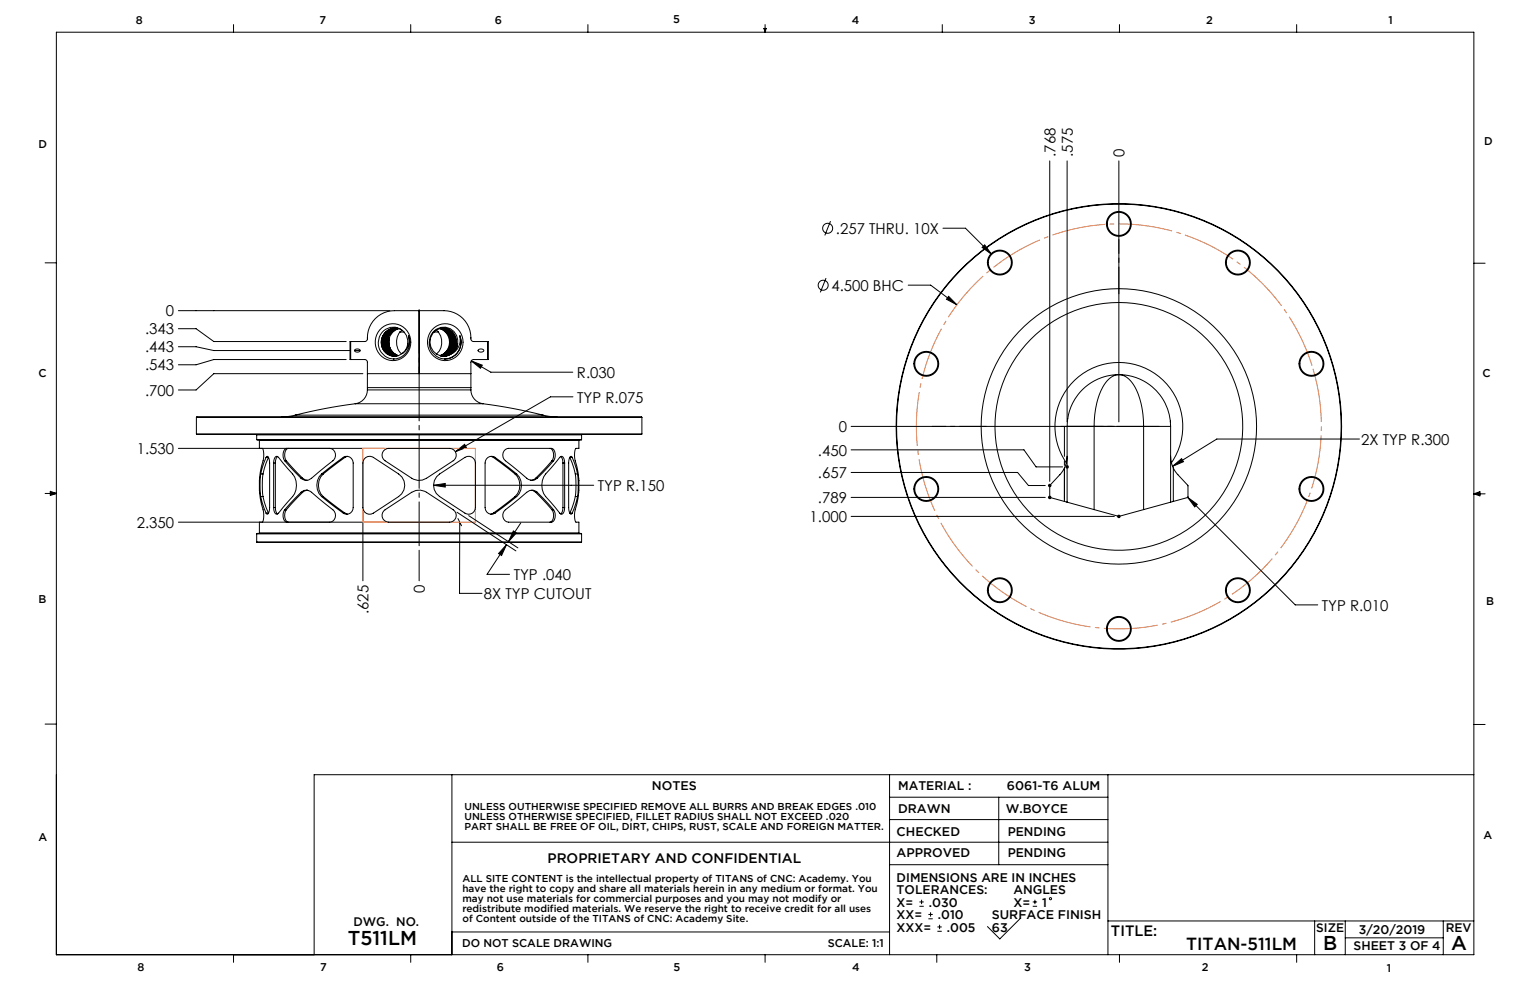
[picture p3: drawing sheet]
<svg xmlns="http://www.w3.org/2000/svg" width="432mm" height="279mm" viewBox="0 0 432 279" stroke-linecap="round" stroke-linejoin="round" font-family="sans-serif">
<g fill="none" stroke="#000" stroke-width=".28">
<path d="M15.9 9.1h400.1v260.3h-400.1zM65.9 6.9v2.2M115.9 6.9v2.2M165.9 6.9v2.2M215.6 8h.6l-.3 1.1zM215.7 8l.2 1.1M215.9 6.9v2.2M216 8l-.1 1.1M265.9 6.9v2.2M315.9 6.9v2.2M365.9 6.9v2.2M296.3 45.4v90.5"/>
<path d="M301.2 45.4v73.7M315.8 45.4v73.7M12.7 74.2h3.2M233.1 78.5l-1.6 4M234.4 62.4l-1.6 4M266.1 64.4h6.4l7.4 7.4M277.2 69.8l.7-.7 2 2.7zM416 74.3h3.1M50.3 97.9h5l5 1h38.5M50.3 87.7h59.7M50.3 92.8h5l5 3.6h37.4M99 96.4h-.2v5.1h.2"/>
<path d="M99 96.4v5.1M100 98.9h1.7M100.1 98.7a.87 .87 0 0 1 1.5 .4 .87 .87 0 0 1-.8 .3 .87 .87 0 0 1-.7-.6zM107.2 93.1a5.1 5.1 0 0 1 8.1 .9 5.1 5.1 0 0 1-3 7.6 5.2 5.2 0 0 1-5.7-2.4 5.2 5.2 0 0 1 .6-6.1zM108.3 93.3a4.1 4.1 0 0 1 5.8 .5 4.1 4.1 0 0 1-.4 5.9 4.3 4.3 0 0 0 1.6-4.9 4.5 4.5 0 0 1-2.4 6.1 4.5 4.5 0 0 1-6-2.8 4.6 4.6 0 0 1 1.4-4.8zM111.5 92.6a4 4 0 0 0-3.9 3.9 4 4 0 0 0 3.7 4.1M111.7 92.6a4 4 0 0 0-3.7 3.9 4 4 0 0 0 3.5 4M111.9 93a4 4 0 0 0-2.3 3.8 4 4 0 0 0 2.7 3.6M111.9 92.6a4 4 0 0 0-3.9 3.8 4 4 0 0 0 3.4 4.1M111.9 92.6a4 4 0 0 0-3.4 3.9 4 4 0 0 0 3.3 4 4 4 0 0 1-3-4.1 4 4 0 0 1 3.3-3.7M112.1 92.6a4 4 0 0 0-3.7 3.8 4 4 0 0 0 3.2 4.1M112.2 92.7a4 4 0 0 0-3.3 3.8 4 4 0 0 0 3 3.9"/>
<path d="M112.2 92.7a4 4 0 0 0-3 3.8 4 4 0 0 0 2.9 3.9M112.4 92.7a4 4 0 0 0-3.1 3.8 4 4 0 0 0 2.9 3.9M112.4 92.8l-.5 .2M112.5 92.7l-.6 .3M112.8 93.7h1.2M113.1 92.9a3.9 3.9 0 0 0-5.5 3.3 3.9 3.9 0 0 0 4.9 4.1l1.2-.6M113.5 93.2a4.4 4.4 0 0 0-.1 6.6M118.2 87.7h.2M118.2 87.7h-6.9a7.9 7.9 0 0 0-7.7 8.4l-.7 .3h-3.9M118.2 87.7v17.8M118.4 87.7h6.9a7.9 7.9 0 0 1 7.7 8.4l.7 .3h3.9M118.4 87.7v17.8"/>
<path d="M121.9 93.1a5.1 5.1 0 0 1 8.1 .9 5.1 5.1 0 0 1-2.9 7.6 5.2 5.2 0 0 1-5.7-2.4 5.2 5.2 0 0 1 .5-6.1zM122.6 93.7h1.2M123.1 93.2l.6 .5M123.7 93.7a4.6 4.6 0 0 1-.5 6.2M124 92.7a4 4 0 0 1 2.9 3.8 4 4 0 0 1-2.7 3.9M124.2 92.7a4 4 0 0 1 3 3.8 4 4 0 0 1-2.9 3.9M124.2 92.7a4 4 0 0 1 2.9 3.8 4 4 0 0 1-2.9 3.9M124.4 92.7a4 4 0 0 1 3.1 3.9 4 4 0 0 1-3.1 3.8M124.6 92.6a4 4 0 0 1 3.7 3.9 4 4 0 0 1-3.5 4M124.7 92.6a3.9 3.9 0 0 1 3.7 3.9 3.9 3.9 0 0 1-3.6 4M124.8 92.6a4 4 0 0 1 3.2 4.1 4 4 0 0 1-3.5 3.8M125 92.6a4 4 0 0 1 3.8 4 4 4 0 0 1-3.8 3.9 3.9 3.9 0 0 0 3.8-4.3 3.9 3.9 0 0 0-4.6-3.5 4 4 0 0 0-2.4 5.6 4 4 0 0 0 6 1.4"/>
<path d="M129.2 97a4 4 0 0 1-1.4 2.7M129.2 97a4 4 0 0 1-4 3.6M129.8 94.8a4.5 4.5 0 0 1-2 4.9M129.8 94.8a4.6 4.6 0 0 1-2 6 4.6 4.6 0 0 1-6.1-1.7 4.6 4.6 0 0 1 1.5-6.2 4 4 0 0 1 4.3 .1 4 4 0 0 1 1.7 4M129.8 94.8a4.8 4.8 0 0 1-4.4 6.5M135 98.7a.87 .87 0 0 1 1.5 .4 .87 .87 0 0 1-.9 .3 .87 .87 0 0 1-.6-.6zM137.6 96.4h.2v5.1h-.2M137.6 96.4v5.1M256.3 80.5h6.4l7.4 5.5M267.7 83.6l2.4 2.4-3-1.5zM55.4 117.8h125.8M55.4 117.8v4.7"/>
<path d="M83.3 117.2l-3.9 .4M83.3 117.2h70M97.7 101.5h-37.4l-5 1.5h-5M99 101.5h3.9l.5 .1 .3 .6v3.3M100.2 113.9a142.2 142.2 0 0 0-16.9 3.3M100.2 113.9h36.1M102.4 105.5h-42.1l-5 4.6h-5M103.7 110a3.9 3.9 0 0 1-3.5 3.9M103.7 105.5v3.9h29.2v-3.9M103.7 110h29.2M103.7 105.5h14.5M103.7 109.4v.6"/>
<path d="M111 101.3h.2M112.4 100.4a3.9 3.9 0 0 1-2.5-5.2 4 4 0 0 0 2.6 5.2M118.2 105.5h.2M118.4 105.5h14.5M124.4 100.4a4 4 0 0 0 3.2-3.8 4 4 0 0 0-3.1-3.9 3.9 3.9 0 0 1 3.4 3.8 3.9 3.9 0 0 1-3.3 4M132.9 110a3.9 3.9 0 0 0 3.4 3.9M132.9 109.4v.6M133 101.9l5.5 3.1h23.2M133 101.9l3.1 1.2-.5 .8zM136.3 113.9a142.2 142.2 0 0 1 17 3.3M137.6 101.5h-3.9a.76 .76 0 0 0-.8 .7v3.3M153.3 117.2l3.9 .4"/>
<path d="M161.7 112h-6.3l-26.9 15.5M181.2 117.8v4.7M315.8 105.7h.1M315.8 105.7a5.8 5.8 0 0 1 4.8 4 23.9 23.9 0 0 1 2.2 10.6M315.8 105.7a6.4 6.4 0 0 0-5.1 4.5 24.4 24.4 0 0 0-1.9 10.1M315.8 105.7a14.6 14.6 0 0 1 14.6 14.6M315.8 105.7a14.6 14.6 0 0 0-14.6 14.6M330.3 118.8v.2M12.7 139.3h3.2M14.2 139l1.7 .3M14.2 138.7l1.7 .6-1.7 .5zM15.9 139.3l-1.7 .2"/>
<path d="M50.3 126.5h58.1M55.4 122.5h125.8M72.3 122.6l.1 .1M72.4 124.1h91.7M72.4 122.7h91.7M72.4 122.7v1.4M73.1 124.2l.1 .1M73.2 124.3v2.2h.8a5.1 5.1 0 0 1 .2 3.5l-.8 3.3-.2 2.3 .2 5 .8 3.3a4.8 4.8 0 0 1-.2 3.5h-.8v3M73.2 124.3h90.2M73.6 133.8l-.2 3.1 .2 3.2M73.6 133.8h.6M74.2 133.8l-.2 3.2 .2 3.1"/>
<path d="M75.1 129.1l.4-.3a2.25 2.25 0 0 1 .6 1.9v13.1a1.26 1.26 0 0 1-.7 1.3l-.3-.3M75.1 129.1l-1.5 4.7M75.1 129.1h.7l-1.6 4.7M77.2 130.7a1.76 1.76 0 0 1 1-1.9l3 3.4a5.8 5.8 0 0 1 0 9.5l-2.6 3.1-.6 .3a1.91 1.91 0 0 1-.8-1.9M77.2 130.7v12.5M77.2 130.7h.5M77.7 130.7v12.5M78.4 128.9a1.98 1.98 0 0 0-.7 1.8M80.3 130a2.36 2.36 0 0 1 .6-3.5h12.2a1.97 1.97 0 0 1 1.5 1.5 1.97 1.97 0 0 1-.7 2l-6 5a2.05 2.05 0 0 1-2.9 0M80.3 130l4.7 5M80.3 130h.5M80.8 130l4.6 5"/>
<path d="M81.4 126.5a2.24 2.24 0 0 0-.8 3.3l.2 .2M85 138.9l-4.7 5M85 138.9a2.07 2.07 0 0 1 2.9 0l6 5a1.96 1.96 0 0 1 .8 2 1.96 1.96 0 0 1-1.6 1.5h-12.2a2.24 2.24 0 0 1-.7-3.3l.1-.2M85 138.9h.4M85 135h.4M85.4 135l1.2 .5M85.4 138.9l-4.6 5M86.6 138.4h.3M86.7 138.3l-1.3 .6M90.8 133.8a4.4 4.4 0 0 0 0 6.3M90.8 133.8h.4M91.2 133.8a4.4 4.4 0 0 0 0 6.3"/>
<path d="M96.9 129.1a1.81 1.81 0 0 1 2.8 1.6v12.5a1.81 1.81 0 0 1-2.8 1.6M96.9 129.1l-6.1 4.7M96.9 129.1h.5M97.4 129.1l-6.2 4.7M98.1 128.8l-.7 .3M102.8 129.5a1.9 1.9 0 0 1 2.6-.4l7.1 4.7a3.8 3.8 0 0 1 0 6.3l-7.1 4.7a1.91 1.91 0 0 1-3-1.6v-12.5zM108.2 127.3l.5-.5 1-.3h17.2a1.9 1.9 0 0 1 1.8 1.4 1.9 1.9 0 0 1-.8 2.1l-7.5 5a3.8 3.8 0 0 1-4.2 0l-7.5-5a1.9 1.9 0 0 1-.5-2.7zM122.4 137h45.2M122.4 137l3.3-.6v1.1zM123.2 134.5l.9-.7 7.1-4.7a1.91 1.91 0 0 1 3 1.6v12.5a1.9 1.9 0 0 1-3 1.6l-7.1-4.7a3.8 3.8 0 0 1-.9-5.6zM128.5 127.5l2.6-2.1 .5 .9zM138.5 128.8l.7 .3"/>
<path d="M139.2 129.1l6.2 4.7M139.2 129.1h.5M139.7 129.1l6.1 4.7M139.7 129.1a1.8 1.8 0 0 0-1.9-.1 1.8 1.8 0 0 0-.9 1.7v12.5a1.82 1.82 0 0 0 2.8 1.6M145.4 133.8a4.4 4.4 0 0 1 0 6.3M145.4 133.8h.4M145.8 133.8a4.4 4.4 0 0 1 0 6.3M149.7 135.5h.2M149.9 138.4l1.3 .5M151.2 135l-1.3 .6M151.2 138.9l4.6 5M151.2 138.9h.4"/>
<path d="M151.2 135h.4M151.6 138.9a2.05 2.05 0 0 0-2.9 0l-6.1 5a1.97 1.97 0 0 0-.7 2 1.97 1.97 0 0 0 1.6 1.5h12.2a2.36 2.36 0 0 0 .5-3.5M151.6 138.9l4.6 5M155.2 126.5a2.37 2.37 0 0 1 .6 3.5M155.8 130l-4.6 5M155.8 130h.4M156.2 130l-4.6 5M156.2 130l.2-.2a2.78 2.78 0 0 0-.4-3.1l-12.5-.2a1.96 1.96 0 0 0-1.6 1.5 1.96 1.96 0 0 0 .7 2l6.1 5a2.07 2.07 0 0 0 2.9 0M158.3 128.9l.4 .6 .2 1.2M158.9 130.7v12.5M158.9 130.7h.5M159.4 130.7v-.1a1.42 1.42 0 0 0-1.1-1.8l-2.9 3.4a5.8 5.8 0 0 0 0 9.5l3 3.4a1.47 1.47 0 0 0 1-1.9"/>
<path d="M159.4 130.7v12.5M161.5 129.1l1.5 4.7M161.5 129.1l-.3-.3a1.58 1.58 0 0 0-.7 1.9v12.6a1.53 1.53 0 0 0 .8 1.8l.2-.3M161.5 129.1h-.7l1.6 4.7M162.4 133.8l.2 3.1-.2 3.2M162.4 133.8h.6M163 133.8l.2 3.2-.2 3.1M163.4 124.3v2.2h-.8a4.8 4.8 0 0 0-.3 3.5l.8 3.3 .3 2.3a24.9 24.9 0 0 1-1.2 9v1.2l.2 1.5 1 .1v3M163.5 124.2l-.1 .1M164.1 122.7v1.4M164.3 122.6l-.2 .1M240.2 127h48.8l3.4 4.8h7.5"/>
<path d="M240.2 133.3h47l3.1 3.7h4.7M295.8 137h1M295.9 136.7l.7 .7M296.3 136.5v4.4M296.6 136.7l-.7 .7M300.4 132.1l-.9 1.4-3.2 3.6M300.4 132.1v9.4M300.7 131.8h1M300.8 131.4l.7 .7M300.9 130.6a18 18 0 0 1 14.9-28.3 18 18 0 0 1 14.8 28.3M301.2 120.3h7.6M301.2 128.8l-.2 1.4-.6 1.9"/>
<path d="M301.2 120.3v21.4M301.5 131.4l-.7 .7M308.8 120.3v23.5M322.8 120.3h7.6M322.8 120.3h-82.6M322.8 120.3v23.5M330.4 128.8l.2 1.9 .5 1.4M330.4 120.3v21.4M330.9 131.6l2.6-2.2 .5 .9zM331.1 132.1l.9 1.4 3.3 3.6-.1 3.3-4.1 1.1M331.1 132.1v9.4M383.7 123.9h-40.3l-12.5 7.7"/>
<path d="M416 139.4h3.1M416 139.4l1.7-.6v1.1zM416 139.4l1.7 .2M417.7 139.1l-1.7 .3M50.3 147.4h58.1M72.4 150.7h91.7M72.4 153h91.7M72.4 150.7v2.3M73.2 150.4l-.1 .1M73.2 150.4h90.2M73.6 140.1l1.5 4.7M73.6 140.1h.6"/>
<path d="M74.2 140.1l1.6 4.7h-.7M77.2 143.2h.5M77.7 143.2l.2 1.2 .4 .7M80.3 143.9h.5M80.8 143.9a2.37 2.37 0 0 0 .6 3.5M90.8 140.1l6.1 4.7M90.8 140.1h.4M91.2 140.1l6.2 4.7M96.9 144.8h.5M97.4 144.8l.7 .3M102.4 144.5v19.4M108.4 144.1l7.8-5.2a3.8 3.8 0 0 1 4.2 0l7.5 5a1.9 1.9 0 0 1 .8 2.1 1.9 1.9 0 0 1-1.8 1.4h-17.2a1.91 1.91 0 0 1-1.7-1.2 1.91 1.91 0 0 1 .4-2.1z"/>
<path d="M118.3 155.3v8.6M129 144.6l16.6 10.9M129.2 146.4l1.1 2M129.7 147.4v20.1h6.3M132.3 145.5l13.9 9.1M139.2 144.8l-.7 .3M139.2 144.8h.5M142.9 153.7l-5.4 8.4h6.3M142.9 153.7l-1.3 3.1-.9-.6zM144.9 149.8l.8 .6-2.2 2.5zM145.4 140.1l-6.2 4.7M145.4 140.1h.4"/>
<path d="M145.8 140.1l-6.1 4.7M147 147.6l-3.5 5.3M155.8 143.9l.1 .2a2.79 2.79 0 0 1-.3 3.2l-.4 .1M155.8 143.9h.4M158.9 143.2v.1a1.93 1.93 0 0 1-.7 1.7M158.9 143.2h.5M162.4 140.1l-1.6 4.7h.7M162.4 140.1h.6M163 140.1l-1.5 4.7M163.4 150.4l.1 .1M164.1 150.7v2.3M240.2 140.4h54.8"/>
<path d="M240.2 145.7h74.3M295.8 140.4h1M295.9 140l.7 .7M296.3 140.2l.1 .2 4 1.1M296.6 140l-.7 .7M300.4 141.5l.8 .2M301.2 141.7l7.6 2.1M308.8 143.8l7 1.9 7-1.9M315.3 145.7h1M315.4 145.4l.7 .7M315.8 145.2v1M316.1 145.4l-.7 .7"/>
<path d="M330.4 141.7l-7.6 2.1M331.1 141.5l-.7 .2M335.2 140.4l30.3 30.3h6.4M335.2 140.4l2.7 1.9-.7 .8zM12.7 204.4h3.2M127.5 218.6v50.8M251.1 218.6v50.8M312.7 218.6v50.8M416 204.5h3.1M416 218.6h-327.3v50.8M127.5 237.7h185.2M251.1 231.3h61.6"/>
<path d="M251.1 225h61.6M281.9 225v19M251.1 244h61.6M259.5 255.8h1.2M259.5 254.6h1.2M260.1 253.9v1.3M262 259.3h1.2M262 258.1h1.2M262.6 257.5v1.2M288 259.1l-5.8 5.9-3.5-3.5M291.5 255.8h1.2M291.5 254.6h1.2"/>
<path d="M292.1 253.9v1.3M312.7 259.9h103.3M371 259.9v9.5M379.7 259.9v9.5M407.3 259.9v9.5M65.9 269.4v2.2M115.9 269.4v2.2M127.5 263h123.6M165.9 269.4v2.2M215.9 269.4v2.2M264.4 269.4v2.2M264.6 262.8h1.2"/>
<path d="M264.6 261.6h1.2M265.2 261v1.2M315.9 269.4v2.2M365.9 269.4v2.2M379.7 264.7h27.6"/>
<circle cx="233.6" cy="64.4" r="1.41"/>
<circle cx="282.2" cy="74.1" r="3.3"/>
<circle cx="282.2" cy="74.1" r="3.5"/>
<circle cx="315.8" cy="63.2" r="3.3"/>
<circle cx="315.8" cy="63.2" r="3.5"/>
<circle cx="349.4" cy="74.1" r="3.3"/>
<circle cx="349.4" cy="74.1" r="3.5"/>
<circle cx="232.3" cy="80.5" r="1.41"/>
<circle cx="261.4" cy="102.7" r="3.3"/>
<circle cx="261.4" cy="102.7" r="3.5"/>
<circle cx="370.1" cy="102.7" r="3.3"/>
<circle cx="370.1" cy="102.7" r="3.5"/>
<circle cx="261.4" cy="138" r="3.3"/>
<circle cx="261.4" cy="138" r="3.5"/>
<circle cx="315.8" cy="120.3" r="35"/>
<circle cx="315.8" cy="120.3" r="62.9"/>
<circle cx="315.8" cy="120.3" r="38.9"/>
<circle cx="315.8" cy="120.3" r="62.7"/>
<circle cx="370.1" cy="138" r="3.3"/>
<circle cx="370.1" cy="138" r="3.5"/>
<circle cx="282.2" cy="166.6" r="3.3"/>
<circle cx="282.2" cy="166.6" r="3.5"/>
<circle cx="315.8" cy="177.5" r="3.3"/>
<circle cx="315.8" cy="177.5" r="3.5"/>
<circle cx="349.4" cy="166.6" r="3.3"/>
<circle cx="349.4" cy="166.6" r="3.5"/>
<circle cx="296.5" cy="253.6" r=".31"/>
</g>
<path d="M370.4 103.6a57.1 57.1 0 0 0-95.7-23 57.1 57.1 0 0 0 26.3 94.9 57.1 57.1 0 0 0 70.2-69l-.8-2.9" fill="none" stroke="#ff8040" stroke-width=".28" stroke-dasharray="15.2 1.3 1.3 1.3" stroke-dashoffset="-.5" stroke-linecap="butt"/>
<path d="M118.3 87.4v66.6" fill="none" stroke="#000" stroke-width=".28" stroke-dasharray="15.2 1.3 1.3 1.3" stroke-dashoffset="2.9"/>
<path d="M327.1 120.3h-27.7" fill="none" stroke="#000" stroke-width=".28" stroke-dasharray="15.2 1.3 1.3 1.3" stroke-dashoffset="3.3"/>
<path d="M300.4 141v-20.6" fill="none" stroke="#000" stroke-width=".28" stroke-dasharray="15.2 1.3 1.3 1.3" stroke-dashoffset="6.9"/>
<path d="M315.8 82.9v-15.3M278.4 120.3h-15.4" fill="none" stroke="#000" stroke-width=".28" stroke-dasharray="15.2 1.3 1.3 1.3" stroke-dashoffset="7.7"/>
<path d="M102.4 126.5h31.8v20.9h-31.8z" fill="none" stroke="#ff8040" stroke-width=".28"/>
<g fill="#000">
<path d="M267.7 83.6l2.4 2.4-3-1.5zM330.9 131.6l2.6-2.2 .5 .9z"/>
<path d="M142.9 153.7l-1.3 3.1-.9-.6zM144.9 149.8l.8 .6-2.2 2.5zM122.4 137l3.3 .5v-1.1zM128.5 127.5l3.1-1.2-.5-.9zM133 101.9l2.6 2 .5-.8zM335.2 140.4l2 2.7 .7-.8zM277.9 69.1l-.7 .7 2.7 2z"/>
</g>
<g font-size="5.6">
<text x="98.2" y="266.6">T511LM</text>
<text x="373.4" y="268.2">B</text>
<text x="409.6" y="268.2">A</text>
</g>
<text font-size="4.9" x="334.8" y="268.2">TITAN-511LM</text>
<g font-size="4.2">
<text x="297.9" y="44.2" transform="rotate(-90 297.9 44.2)">.768</text>
<text x="302.8" y="44.2" transform="rotate(-90 302.8 44.2)">.575</text>
<text x="317.4" y="44.2" transform="rotate(-90 317.4 44.2)">0</text>
<text x="235.9" y="66">.257 THRU. 10X</text>
<text x="234.6" y="82.1">4.500 BHC</text>
<text x="46.8" y="89.3">0</text>
<text x="41" y="94.4">.343</text>
<text x="41" y="99.5">.443</text>
<text x="41" y="104.6">.543</text>
<text x="162.8" y="106.6">R.030</text>
<text x="41" y="111.7">.700</text>
<text x="162.9" y="113.6">TYP R.075</text>
<text x="236.7" y="121.9">0</text>
<text x="384.2" y="125.5">2X TYP R.300</text>
<text x="38.6" y="128.1">1.530</text>
<text x="230.8" y="128.6">.450</text>
<text x="230.8" y="134.9">.657</text>
<text x="168.7" y="138.6">TYP R.150</text>
<text x="230.8" y="142">.789</text>
<text x="38.6" y="149">2.350</text>
<text x="228.5" y="147.3">1.000</text>
<text x="119.9" y="167.4" transform="rotate(-90 119.9 167.4)">0</text>
<text x="145" y="163.7">TYP .040</text>
<text x="104" y="173.3" transform="rotate(-90 104 173.3)">.625</text>
<text x="136.6" y="169.1">8X TYP CUTOUT</text>
<text x="373.1" y="172.3">TYP R.010</text>
<text x="313.5" y="264.2">TITLE:</text>
</g>
<text font-size="3.9" x="154.5" y="243.5">PROPRIETARY AND CONFIDENTIAL</text>
<g font-size="3.5">
<text x="184" y="223">NOTES</text>
<text x="253.5" y="223.1">MATERIAL :</text>
<text x="284.2" y="223">6061-T6 ALUM</text>
<text x="253.4" y="229.4">DRAWN</text>
<text x="283.8" y="229.4">W.BOYCE</text>
<text x="253" y="235.8">CHECKED</text>
<text x="284.4" y="235.8">PENDING</text>
<text x="253" y="242">APPROVED</text>
<text x="284.4" y="242">PENDING</text>
<text x="253.1" y="248.8">DIMENSIONS ARE IN INCHES</text>
<text x="253.1" y="252.3">TOLERANCES:</text>
<text x="253.1" y="255.8">X=</text>
<text x="262.2" y="255.8">.030</text>
<text x="286" y="252.3">ANGLES</text>
<text x="286" y="255.8">X=</text>
<text x="294.2" y="255.8">1</text>
<text x="99.7" y="261.5">DWG. NO.</text>
<text x="253.1" y="262.9">XXX=</text>
<text x="253.1" y="259.4">XX=</text>
<text x="264.7" y="259.4">.010</text>
<text x="267.2" y="262.9">.005</text>
<text x="279.9" y="259.4">SURFACE FINISH</text>
<text x="279.9" y="262.9">63</text>
<text x="371.5" y="263.2">SIZE</text>
<text x="383.5" y="263.5">3/20/2019</text>
<text x="408" y="263.2">REV</text>
<text x="382" y="268.2">SHEET 3 OF 4</text>
</g>
<g font-size="3.2">
<text x="38.3" y="6.8">8</text>
<text x="90.2" y="6.8">7</text>
<text x="139.7" y="6.6">6</text>
<text x="190" y="6.6">5</text>
<text x="240.4" y="6.7">4</text>
<text x="290.4" y="6.8">3</text>
<text x="340.4" y="6.7">2</text>
<text x="391.9" y="6.8">1</text>
<text x="10.9" y="41.7">D</text>
<text x="418.9" y="40.8">D</text>
<text x="10.9" y="106.4">C</text>
<text x="418.4" y="106.5">C</text>
<text x="10.8" y="170.3">B</text>
<text x="419.4" y="170.7">B</text>
<text x="10.8" y="237.3">A</text>
<text x="418.6" y="236.9">A</text>
<text x="130.4" y="267.2">DO NOT SCALE DRAWING</text>
<text x="233.6" y="267.2">SCALE: 1:1</text>
<text x="38.8" y="273.9">8</text>
<text x="90.4" y="273.9">7</text>
<text x="140.2" y="273.9">6</text>
<text x="190.1" y="274">5</text>
<text x="240.5" y="273.9">4</text>
<text x="289" y="274">3</text>
<text x="339.1" y="274">2</text>
<text x="391.4" y="274.2">1</text>
</g>
<g font-size="2.8">
<text x="131.1" y="228.7">UNLESS OUTHERWISE SPECIFIED REMOVE ALL BURRS AND BREAK EDGES .010</text>
<text x="131.1" y="231.6">UNLESS OTHERWISE SPECIFIED, FILLET RADIUS SHALL NOT EXCEED .020</text>
<text x="131.1" y="234.4">PART SHALL BE FREE OF OIL, DIRT, CHIPS, RUST, SCALE AND FOREIGN MATTER.</text>
<text x="130.5" y="248.9">ALL SITE CONTENT is the intellectual property of TITANS of CNC: Academy. You</text>
<text x="130.5" y="251.8">have the right to copy and share all materials herein in any medium or format. You</text>
<text x="130.5" y="254.6">may not use materials for commercial purposes and you may not modify or</text>
<text x="130.5" y="257.4">redistribute modified materials. We reserve the right to receive credit for all uses</text>
<text x="130.5" y="260.2">of Content outside of the TITANS of CNC: Academy Site.</text>
</g>
</svg>
